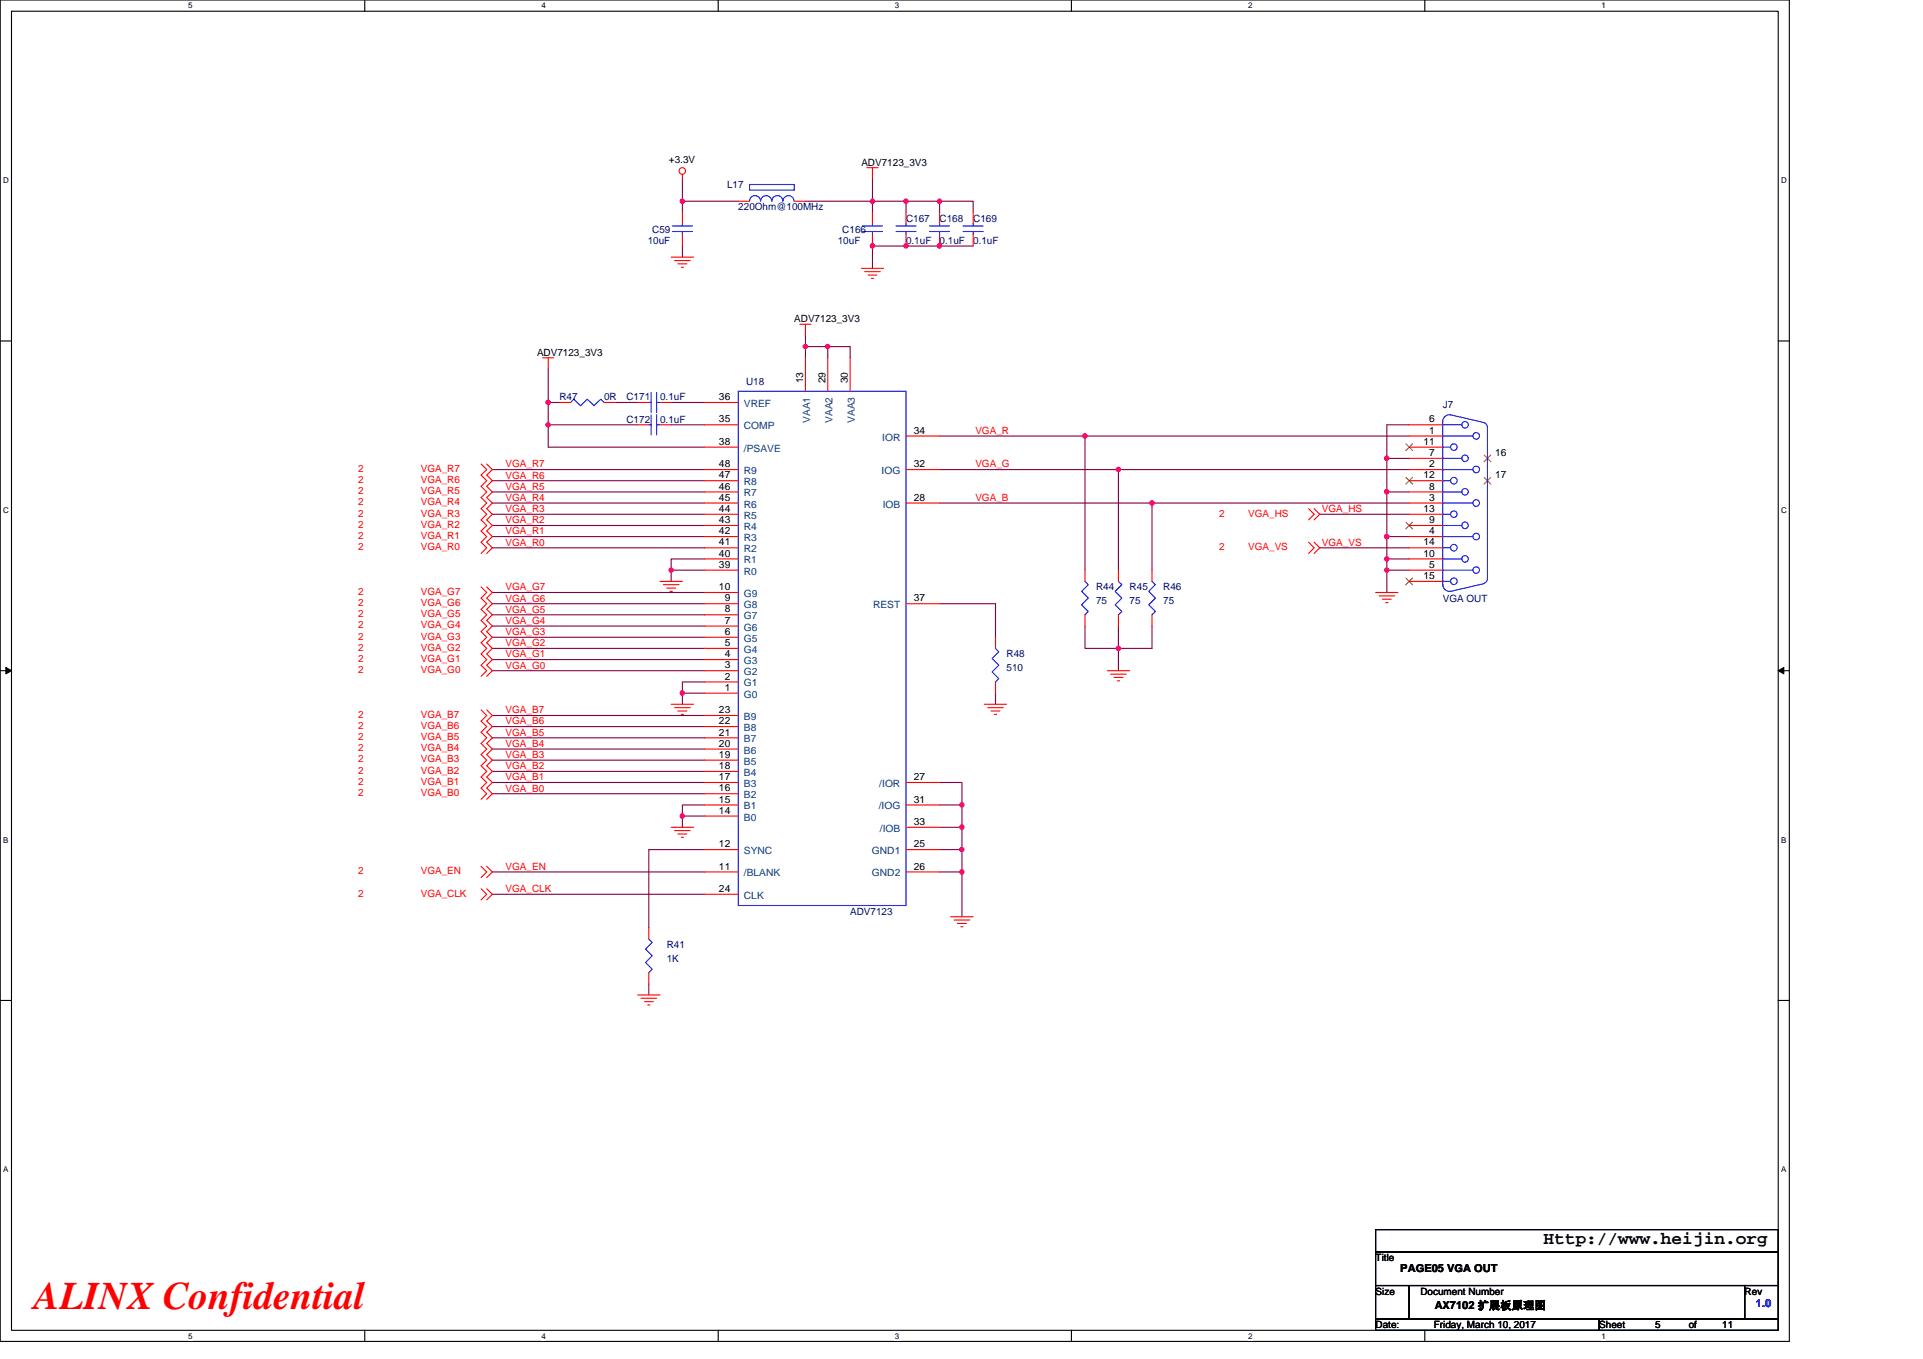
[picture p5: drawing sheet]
<svg xmlns="http://www.w3.org/2000/svg" width="297mm" height="210mm" viewBox="0 0 297 210" stroke-linecap="round" stroke-linejoin="round" font-family="sans-serif">
<path d="M0 0h276.4v207.3h-276.4zM1.8 1.7h272.9v203.8h-272.9z" fill="none" stroke="#000" stroke-width=".17"/>
<g fill="#fff">
<path d="M29.1 .2h.6v1.4h-.6z"/>
<path d="M29.1 205.7h.6v1.4h-.6z"/>
</g>
<path d="M56.3 0v1.7M56.3 205.5v1.8" fill="none" stroke="#000" stroke-width=".17"/>
<g fill="#fff">
<path d="M83.6 .2h.7v1.4h-.7z"/>
<path d="M83.6 205.7h.7v1.4h-.7z"/>
</g>
<path d="M110.9 0v1.7M110.9 205.5v1.8" fill="none" stroke="#000" stroke-width=".17"/>
<g fill="#fff">
<path d="M138.2 .2h.7v1.4h-.7z"/>
<path d="M138.2 205.7h.7v1.4h-.7z"/>
</g>
<path d="M165.5 0v1.7M165.5 205.5v1.8" fill="none" stroke="#000" stroke-width=".17"/>
<g fill="#fff">
<path d="M192.8 .2h.6v1.4h-.6z"/>
<path d="M192.8 205.7h.6v1.4h-.6z"/>
</g>
<path d="M220.1 0v1.7M220.1 205.5v1.8" fill="none" stroke="#000" stroke-width=".17"/>
<g fill="#fff">
<path d="M247.4 .2h.6v1.4h-.6z"/>
<path d="M247.4 205.7h.6v1.4h-.6z"/>
<path d="M.5 27.2h.8v1.4h-.8z"/>
<path d="M275.1 27.2h.9v1.4h-.9z"/>
<path d="M.5 78.1h.8v1.4h-.8z"/>
<path d="M275.1 78.1h.9v1.4h-.9z"/>
</g>
<path d="M0 52.7h1.8M274.7 52.7h1.7" fill="none" stroke="#000" stroke-width=".17"/>
<g fill="#fff">
<path d="M.5 129.1h.8v1.4h-.8z"/>
<path d="M275.1 129.1h.8v1.4h-.8z"/>
</g>
<path d="M0 103.6h1.8M274.7 103.6h1.7" fill="none" stroke="#000" stroke-width=".17"/>
<path d="M.9 103.1l.9 .5-.9 .5zM274.7 103.6l.8-.5v1z" fill="#000" stroke="#000" stroke-width=".15"/>
<g fill="#fff">
<path d="M.5 180h.8v1.4h-.8z"/>
<path d="M275.1 180h.8v1.4h-.8z"/>
</g>
<path d="M0 154.6h1.8M274.7 154.6h1.7M212.5 190h62.2v3.5h-62.2zM212.5 193.5h62.2v5.1h-62.2zM212.5 198.6h5.2v5.2h-5.2zM217.7 198.6h51.8v5.2h-51.8zM269.5 198.6h5.2v5.2h-5.2zM212.5 203.8h34.5v1.7h-34.5zM247 203.8h27.7v1.7h-27.7z" fill="none" stroke="#000" stroke-width=".17"/>
<g fill="none" stroke="#800040" stroke-width=".17">
<path d="M105.4 38v1.7M105.4 27.6v3.5h8.6M105.4 31.1v1.7M124.4 31.1h10.4v1.7M134.8 27.6v3.5h5.2M140 31.1v1.7M140 31.1h5.1v1.7M145.1 31.1h5.2v1.7M150.3 38h-15.5v3.5M84.7 57v5.2h1.7M124.4 53.6h3.5M124.4 51.8v1.8"/>
<path d="M124.4 53.6v1.7M127.9 53.6h3.4v1.7M127.9 53.6v1.7M76 79.5h32.9M76 77.7h32.9M76 76h32.9M76 74.3h32.9M76 72.6h32.9M84.7 65.6v3.5h24.2M84.7 62.2v3.4h13.8M95 62.2h3.5M103.7 62.2h5.2"/>
<path d="M103.7 65.6h5.2M145.1 77.7h32.8v10.4M145.1 67.4h22.5v20.7M145.1 72.6h27.7v15.5M167.6 67.4h50.1M172.8 72.6h44.9M177.9 77.7h39.8M203.9 79.5h13.8M214.2 70.8v5.2M214.2 70.8h3.5M214.2 76h3.5M214.2 76v6.9h3.5"/>
<path d="M217.7 65.6h-3.5v5.2M76 84.6h32.9M76 82.9h32.9M76 81.2h32.9M76 98.5h32.9M76 96.7h32.9M76 95h32.9M76 93.3h32.9M76 91.5h32.9M108.9 86.4h-5.2v1.7M108.9 88.1h-5.2v1.7M145.1 93.3h8.7v5.2"/>
<path d="M167.6 96.7v3.5h5.2v3.4M177.9 96.7v3.5h-5.1v-3.5M203.9 84.6h13.8M214.2 88.1v3.4M214.2 82.9v3.5M214.2 86.4v1.7M214.2 88.1h3.5M214.2 86.4h3.5M76 103.6h32.9M76 101.9h32.9M76 100.2h32.9M76 119.2h32.9"/>
<path d="M76 117.5h32.9M76 115.7h32.9M76 114h32.9M76 112.3h32.9M76 110.6h32.9M105.4 107.1v1.7M105.4 107.1h3.5M108.9 105.4h-3.5v1.7M153.8 107.1v1.7M76 134.7h32.9M76 138.2h32.9M76 122.6h32.9"/>
<path d="M76 120.9h32.9M108.9 131.3h-8.7v12.1M108.9 124.4h-3.5v1.7M108.9 126.1h-3.5v1.7M145.1 120.9h3.5v3.5M145.1 124.4h3.5v3.4M145.1 127.8h3.5M145.1 131.3h3.5v3.4M145.1 134.7h3.5M148.6 127.8v3.5M148.6 134.7v6.9M100.2 152v1.7"/>
</g>
<g fill="#f0f" stroke="#f0f" stroke-width=".17">
<circle cx="148.6" cy="124.4" r=".34"/>
<circle cx="148.6" cy="127.8" r=".34"/>
<circle cx="148.6" cy="131.3" r=".33"/>
<circle cx="148.6" cy="134.7" r=".34"/>
<circle cx="172.8" cy="100.2" r=".34"/>
<circle cx="105.4" cy="31.1" r=".34"/>
<circle cx="134.8" cy="31.1" r=".34"/>
<circle cx="139.9" cy="31.1" r=".34"/>
<circle cx="145.1" cy="31.1" r=".34"/>
<circle cx="145.1" cy="38" r=".34"/>
<circle cx="134.8" cy="38" r=".34"/>
<circle cx="139.9" cy="38" r=".34"/>
<circle cx="127.8" cy="53.5" r=".33"/>
<circle cx="84.7" cy="65.6" r=".34"/>
<circle cx="84.7" cy="62.2" r=".33"/>
<circle cx="124.4" cy="53.5" r=".33"/>
<circle cx="177.9" cy="77.7" r=".34"/>
<circle cx="172.8" cy="72.5" r=".34"/>
<circle cx="167.6" cy="67.3" r=".34"/>
<circle cx="214.2" cy="70.8" r=".33"/>
<circle cx="214.2" cy="82.9" r=".34"/>
<circle cx="214.2" cy="76" r=".34"/>
<circle cx="214.2" cy="88.1" r=".33"/>
<circle cx="214.2" cy="86.4" r=".34"/>
<circle cx="103.7" cy="88.1" r=".33"/>
<circle cx="105.4" cy="107.1" r=".34"/>
<circle cx="105.4" cy="126.1" r=".34"/>
</g>
<g fill="none" stroke="#f00" stroke-width=".17">
<path d="M103.7 39.7h3.4M105.4 26.9v.7M105.4 32.8v1.7M105.4 36.3v1.7M114 31.1h1.8M122.7 31.1h1.7M133.9 25.9h1.7M134.8 25.9v1.7M134.8 32.8v1.7M134.8 36.3v1.7M140 32.8v1.7M140 36.3v1.7"/>
<path d="M145.1 32.8v1.7M145.1 36.3v1.7M150.3 32.8v1.7M150.3 36.3v1.7M83.8 55.3h1.8M84.7 55.3v1.7M104.2 40.3h2.4M104.7 40.8h1.4M105.2 41.3h.4M123.5 50.1h1.8M124.4 50.1v1.7M124.4 55.3v5.2"/>
<path d="M127.9 55.3v5.2M131.3 55.3v5.2M133.1 41.5h3.4M133.6 42h2.4M134.1 42.5h1.4M134.6 43h.3M74.3 71.7l.9 .9-.9 .8 .9 .9-.9 .8 .9 .9-.9 .9 .9 .8-.9 .9 .9 .9-.9 .8 .9 .9-.9 .8 .9 .9-.9 .9 .9 .8-.9 .9M75.2 71.7l.8 .9-.8 .8 .8 .9-.8 .8 .8 .9-.8 .9 .8 .8-.8 .9 .8 .9-.8 .8 .8 .9-.8 .8 .8 .9-.8 .9 .8 .8-.8 .9M86.4 62.2h1.7M93.3 62.2h1.7M98.5 62.2h1.7M98.5 65.6h1.7"/>
<path d="M102 62.2h1.7M102 65.6h1.7M108.9 62.2h5.1M108.9 65.6h5.1M108.9 69.1h5.1M108.9 79.5h5.1M108.9 77.7h5.1M108.9 76h5.1M108.9 74.3h5.1M108.9 72.6h5.1M140 67.4h5.1M140 72.6h5.1"/>
<path d="M140 77.7h5.1M202.1 78.6l.9 .9-.9 .8M203 78.6l.9 .9-.9 .8M217.7 67.4h5.2M217.7 72.6h5.2M217.7 77.7h5.2M217.7 65.6h5.2M217.7 70.8h5.2M217.7 76h5.2M217.7 69.1h5.2M217.7 74.3h5.2M217.7 79.5h5.2"/>
<path d="M229.8 70.8h.1M229.8 74.3h.1M74.3 90.7l.9 .8-.9 .9 .9 .9-.9 .8 .9 .9-.9 .9 .9 .8-.9 .9 .9 .9-.9 .8 .9 .9-.9 .8 .9 .9-.9 .9 .9 .8-.9 .9M75.2 90.7l.8 .8-.8 .9 .8 .9-.8 .8 .8 .9-.8 .9 .8 .8-.8 .9 .8 .9-.8 .8 .8 .9-.8 .8 .8 .9-.8 .9 .8 .8-.8 .9M102 89.8h3.4M102.5 90.3h2.4M103 90.9h1.4M103.5 91.4h.4M108.9 88.1h5.1M108.9 86.4h5.1M108.9 84.6h5.1M108.9 82.9h5.1"/>
<path d="M108.9 81.2h5.1M108.9 98.5h5.1M108.9 96.7h5.1M108.9 95h5.1M108.9 93.3h5.1M108.9 91.5h5.1M140 93.3h5.1M153.8 98.5v1.7M167.6 88.1v1.7M167.6 95v1.7M172.8 88.1v1.7M172.8 95v1.7"/>
<path d="M177.9 88.1v1.7M177.9 95v1.7M202.1 83.8l.9 .8-.9 .9M203 83.8l.9 .8-.9 .9M212.5 91.5h3.4M213 92.1h2.4M213.5 92.6h1.4M214.1 93.1h.3M217.7 82.9h5.2M217.7 88.1h5.2M217.7 81.2h5.2M217.7 86.4h5.2"/>
<path d="M217.7 84.6h5.2M217.7 89.8h5.2M74.3 109.7l.9 .9-.9 .8 .9 .9-.9 .8 .9 .9-.9 .9 .9 .8-.9 .9 .9 .9-.9 .8 .9 .9-.9 .9 .9 .8-.9 .9 .9 .8-.9 .9M75.2 109.7l.8 .9-.8 .8 .8 .9-.8 .8 .8 .9-.8 .9 .8 .8-.8 .9 .8 .9-.8 .8 .8 .9-.8 .9 .8 .8-.8 .9 .8 .8-.8 .9M103.7 108.8h3.4M104.2 109.3h2.4M104.7 109.9h1.4M105.2 110.4h.4M108.9 107.1h5.1M108.9 105.4h5.1M108.9 103.6h5.1M108.9 101.9h5.1"/>
<path d="M108.9 100.2h5.1M108.9 119.2h5.1M108.9 117.5h5.1M108.9 115.7h5.1M108.9 114h5.1M108.9 112.3h5.1M108.9 110.6h5.1M152 108.8h3.5M152.6 109.3h2.4M153.1 109.9h1.3M153.6 110.4h.3M153.8 105.4v1.7"/>
<path d="M171 103.6h3.5M171.6 104.2h2.4M172.1 104.7h1.4M172.6 105.2h.3M74.3 133.9l.9 .8-.9 .9M74.3 137.3l.9 .9-.9 .8M75.2 133.9l.8 .8-.8 .9M75.2 137.3l.8 .9-.8 .8M103.7 127.8h3.4M104.2 128.3h2.4M104.7 128.9h1.4M105.2 129.4h.4"/>
<path d="M108.9 126.1h5.1M108.9 124.4h5.1M108.9 122.6h5.1M108.9 120.9h5.1M108.9 131.3h5.1M108.9 134.7h5.1M108.9 138.2h5.1M140 120.9h5.1M140 124.4h5.1M140 127.8h5.1M140 131.3h5.1M140 134.7h5.1"/>
<path d="M98.5 153.7h3.5M99 154.2h2.4M99.5 154.8h1.4M100.1 155.3h.3M100.2 143.4v1.7M100.2 150.3v1.7M146.9 141.6h3.4M147.4 142.2h2.4M147.9 142.7h1.4M148.4 143.2h.4"/>
<circle cx="105.4" cy="26.4" r=".51"/>
</g>
<g fill="none" stroke="#00f" stroke-width=".17">
<path d="M103.9 35.8h3.1M103.9 34.9h3.1M105.4 34.5v.4M105.4 35.8v.5M115.8 31.1a.85 .85 0 0 1 .8-.9 .85 .85 0 0 1 .9 .9M115.8 28.5h6.9v.9h-6.9zM117.5 31.1a.86 .86 0 0 1 .9-.9 .86 .86 0 0 1 .8 .9 .86 .86 0 0 1 .9-.9 .86 .86 0 0 1 .8 .9M120.9 31.1a.86 .86 0 0 1 .9-.9 .86 .86 0 0 1 .9 .9M133.2 35.8h3.1M133.2 34.9h3.1M134.8 34.5v.4M134.8 35.8v.5"/>
<path d="M138.4 35.8h3.1M138.4 34.9h3.1M140 34.5v.4M140 35.8v.5M143.6 35.8h3.1M143.6 34.9h3.1M145.1 34.5v.4M145.1 35.8v.5M148.8 35.8h3.1M148.8 34.9h3.1M150.3 34.5v.4M150.3 35.8v.5"/>
<path d="M88.1 62.2l.5-.5 1.1 1 1-1 1.1 1 1-1 .5 .5M100.2 62.2h.4M100.2 65.6h.4M100.6 60.6v3.1M100.6 64.1v3.1M101.4 60.6v3.1M101.4 62.2h.6M101.4 64.1v3.1M101.4 65.6h.6M114 60.5h26v79.4h-26zM222.9 65.1a1.04 1.04 0 0 1 1.2-1l5.2 1.2M222.9 77.7h4.6"/>
<path d="M222.9 72.6h4.6M222.9 67.4h4.6M222.9 79.5h1.2M222.9 74.3h1.2M222.9 69.1h1.2M222.9 65.1v25.4M222.9 76h2.9M222.9 70.8h2.9M222.9 65.6h2.9M229.2 65.3l.3 .1 .2 .6M229.8 66v23.5M167.6 89.8l.5 .5-1 1.1 1 1-1 1.1 1 1-.5 .5"/>
<path d="M172.8 89.8l.5 .5-1 1.1 1 1-1 1.1 1 1-.5 .5M177.9 89.8l.6 .5-1.1 1.1 1.1 1-1.1 1.1 1.1 1-.6 .5M222.9 82.9h4.6M222.9 88.1h4.6M222.9 86.4h2.9M222.9 84.6h1.2M222.9 89.8h1.2M222.9 90.3a1.01 1.01 0 0 0 1.1 1M222.9 81.2h2.9M229.3 90.2l-5.2 1.2M229.7 89.5a.66 .66 0 0 1-.5 .6M153.8 100.2l.5 .5-1.1 1 1.1 1.1-1.1 1 1.1 1.1-.5 .5"/>
<path d="M100.2 145.1l.6 .5-1.1 1 1.1 1.1-1.1 1 1.1 1.1-.6 .5"/>
<circle cx="224.6" cy="74.3" r=".51"/>
<circle cx="224.6" cy="69.1" r=".51"/>
<circle cx="224.6" cy="79.4" r=".51"/>
<circle cx="226.3" cy="76" r=".51"/>
<circle cx="226.3" cy="65.6" r=".51"/>
<circle cx="226.3" cy="70.8" r=".5"/>
<circle cx="228" cy="77.7" r=".51"/>
<circle cx="228" cy="72.5" r=".51"/>
<circle cx="228" cy="67.3" r=".51"/>
<circle cx="224.6" cy="89.8" r=".51"/>
<circle cx="224.6" cy="84.6" r=".51"/>
<circle cx="226.3" cy="86.4" r=".51"/>
<circle cx="226.3" cy="81.2" r=".51"/>
<circle cx="228" cy="82.9" r=".51"/>
<circle cx="228" cy="88.1" r=".51"/>
</g>
<path d="M217.2 68.6l1 1M217.2 73.8l1 1M218.2 68.6l-1.1 1M218.2 73.8l-1.1 1M229.3 70.3l1 1.1M229.3 73.8l1 1M230.3 70.3l-1.1 1.1M230.3 73.8l-1.1 1M217.2 80.7l1 1M217.2 89.3l1 1.1M218.2 80.7l-1.1 1M218.2 89.3l-1.1 1.1" fill="none" stroke="#804000" stroke-width=".15"/>
<text font-size="6" fill="#f00" x="5.2" y="202.3">ALINX Confidential</text>
<text font-size="2.8" x="238.4" y="192.3">Http://www.heijin.org</text>
<g font-size="1.7">
<text x="216.3" y="196.6">PAGE05 VGA OUT</text>
<text x="221.7" y="202.3">AX7102 扩展板原理图</text>
</g>
<text font-size="1.7" fill="#00f" x="271.2" y="202">1.0</text>
<g font-size="1.5">
<text x="103.3" y="25.2">+3.3V</text>
<text x="133.1" y="25.6">ADV7123_3V3</text>
<text x="122.7" y="49.8">ADV7123_3V3</text>
<text x="82.9" y="54.9">ADV7123_3V3</text>
<text x="124.1" y="59.2" transform="rotate(-90 124.1 59.2)">13</text>
<text x="127.5" y="59.2" transform="rotate(-90 127.5 59.2)">29</text>
<text x="131" y="59.2" transform="rotate(-90 131 59.2)">30</text>
<text x="111.1" y="61.8">36</text>
<text x="111.1" y="65.3">35</text>
<text x="220.8" y="65.3">6</text>
<text x="111.1" y="68.7">38</text>
<text x="141.2" y="67">34</text>
<text x="219.9" y="68.7">11</text>
<text x="220.8" y="67">1</text>
<text x="220.8" y="70.5">7</text>
<text x="231" y="70.5">16</text>
<text x="111.1" y="77.4">45</text>
<text x="111.1" y="75.6">46</text>
<text x="111.1" y="73.9">47</text>
<text x="111.1" y="72.2">48</text>
<text x="141.2" y="72.2">32</text>
<text x="141.2" y="77.4">28</text>
<text x="219.9" y="73.9">12</text>
<text x="220.8" y="72.2">2</text>
<text x="220.8" y="77.4">3</text>
<text x="220.8" y="75.6">8</text>
<text x="231" y="73.9">17</text>
<text x="111.1" y="82.6">42</text>
<text x="111.1" y="80.8">43</text>
<text x="111.1" y="79.1">44</text>
<text x="219.9" y="79.1">13</text>
<text x="220.8" y="82.5">4</text>
<text x="220.8" y="80.8">9</text>
<text x="111.1" y="87.7">39</text>
<text x="111.1" y="86">40</text>
<text x="111.1" y="84.3">41</text>
<text x="219.9" y="86">10</text>
<text x="219.9" y="84.3">14</text>
<text x="219.9" y="89.5">15</text>
<text x="220.8" y="87.7">5</text>
<text x="111.1" y="91.2">10</text>
<text x="111.9" y="94.6">8</text>
<text x="111.9" y="92.9">9</text>
<text x="141.2" y="92.9">37</text>
<text x="111.9" y="101.6">4</text>
<text x="111.9" y="99.8">5</text>
<text x="111.9" y="98.1">6</text>
<text x="111.9" y="96.4">7</text>
<text x="111.9" y="106.7">1</text>
<text x="111.9" y="105">2</text>
<text x="111.9" y="103.3">3</text>
<text x="111.1" y="113.6">21</text>
<text x="111.1" y="111.9">22</text>
<text x="111.1" y="110.2">23</text>
<text x="111.1" y="118.8">18</text>
<text x="111.1" y="117.1">19</text>
<text x="111.1" y="115.4">20</text>
<text x="111.1" y="125.7">14</text>
<text x="111.1" y="124">15</text>
<text x="111.1" y="122.3">16</text>
<text x="111.1" y="120.5">17</text>
<text x="141.2" y="124">31</text>
<text x="141.2" y="120.5">27</text>
<text x="111.1" y="130.9">12</text>
<text x="141.2" y="130.9">25</text>
<text x="141.2" y="127.5">33</text>
<text x="111.1" y="134.4">11</text>
<text x="111.1" y="137.8">24</text>
<text x="141.2" y="134.4">26</text>
<text x="212.5" y="194.9">Title</text>
<text x="212.5" y="200">Size</text>
<text x="219.4" y="200">Document Number</text>
<text x="269.5" y="200">Rev</text>
<text x="212.5" y="205.2">Date:</text>
<text x="221.5" y="205.2">Friday, March 10, 2017</text>
<text x="247" y="205.2">Sheet</text>
<text x="255.7" y="205.2">5</text>
<text x="260.9" y="205.2">of</text>
<text x="266" y="205.2">11</text>
</g>
<g font-size="1.5" fill="#000080">
<text x="112.3" y="29">L17</text>
<text x="100.7" y="35.9">C59</text>
<text x="114" y="32.5">220Ohm@100MHz</text>
<text x="130.1" y="35.9">C166</text>
<text x="140" y="34.2">C167</text>
<text x="145.1" y="34.2">C168</text>
<text x="150.3" y="34.2">C169</text>
<text x="100.1" y="37.7">10uF</text>
<text x="129.4" y="37.7">10uF</text>
<text x="140" y="37.7">0.1uF</text>
<text x="145.1" y="37.7">0.1uF</text>
<text x="150.3" y="37.7">0.1uF</text>
<text x="115.2" y="59.4">U18</text>
<text x="86.4" y="61.8">R47</text>
<text x="93.3" y="61.8">0R</text>
<text x="96.8" y="61.8">C171</text>
<text x="96.8" y="65.3">C172</text>
<text x="102" y="61.8">0.1uF</text>
<text x="102" y="65.3">0.1uF</text>
<text x="222.9" y="63.1">J7</text>
<text x="169.3" y="91.2">R44</text>
<text x="169.3" y="93.3">75</text>
<text x="174.5" y="91.2">R45</text>
<text x="174.5" y="93.3">75</text>
<text x="179.7" y="91.2">R46</text>
<text x="179.7" y="93.3">75</text>
<text x="222.9" y="92.9">VGA OUT</text>
<text x="155.5" y="101.6">R48</text>
<text x="155.5" y="103.7">510</text>
<text x="131.3" y="141.3">ADV7123</text>
<text x="103" y="146.5">R41</text>
<text x="103" y="148.6">1K</text>
</g>
<g font-size="1.5" fill="#004080">
<text x="114.9" y="62.9">VREF</text>
<text x="125.1" y="65.4" transform="rotate(-90 125.1 65.4)">VAA1</text>
<text x="128.6" y="65.4" transform="rotate(-90 128.6 65.4)">VAA2</text>
<text x="132" y="65.4" transform="rotate(-90 132 65.4)">VAA3</text>
<text x="114.9" y="66.3">COMP</text>
<text x="114.9" y="69.8">/PSAVE</text>
<text x="136.3" y="68.1">IOR</text>
<text x="114.9" y="76.7">R7</text>
<text x="114.9" y="75">R8</text>
<text x="114.9" y="73.3">R9</text>
<text x="136.2" y="73.3">IOG</text>
<text x="114.9" y="83.6">R3</text>
<text x="114.9" y="81.9">R4</text>
<text x="114.9" y="80.2">R5</text>
<text x="114.9" y="78.4">R6</text>
<text x="136.4" y="78.4">IOB</text>
<text x="114.9" y="88.8">R0</text>
<text x="114.9" y="87.1">R1</text>
<text x="114.9" y="85.3">R2</text>
<text x="114.9" y="95.7">G7</text>
<text x="114.9" y="94">G8</text>
<text x="114.9" y="92.2">G9</text>
<text x="134.8" y="94">REST</text>
<text x="114.9" y="100.9">G4</text>
<text x="114.9" y="99.2">G5</text>
<text x="114.9" y="97.4">G6</text>
<text x="114.9" y="107.8">G0</text>
<text x="114.9" y="106.1">G1</text>
<text x="114.9" y="104.3">G2</text>
<text x="114.9" y="102.6">G3</text>
<text x="114.9" y="113">B8</text>
<text x="114.9" y="111.3">B9</text>
<text x="114.9" y="119.9">B4</text>
<text x="114.9" y="118.2">B5</text>
<text x="114.9" y="116.4">B6</text>
<text x="114.9" y="114.7">B7</text>
<text x="114.9" y="125.1">B1</text>
<text x="114.9" y="123.3">B2</text>
<text x="114.9" y="121.6">B3</text>
<text x="135.7" y="125.1">/IOG</text>
<text x="135.8" y="121.6">/IOR</text>
<text x="114.9" y="126.8">B0</text>
<text x="114.9" y="132">SYNC</text>
<text x="134.7" y="132">GND1</text>
<text x="135.9" y="128.5">/IOB</text>
<text x="114.9" y="135.4">/BLANK</text>
<text x="134.7" y="135.4">GND2</text>
<text x="114.9" y="138.9">CLK</text>
</g>
<g font-size="1.5" fill="#f00">
<text x="150.7" y="67">VGA_R</text>
<text x="55.3" y="72.9">2</text>
<text x="55.3" y="74.6">2</text>
<text x="55.3" y="76.4">2</text>
<text x="65" y="72.9">VGA_R7</text>
<text x="65" y="74.6">VGA_R6</text>
<text x="65" y="76.4">VGA_R5</text>
<text x="78.1" y="77.4">VGA_R4</text>
<text x="78.1" y="75.7">VGA_R5</text>
<text x="78.1" y="73.9">VGA_R6</text>
<text x="78.1" y="72.2">VGA_R7</text>
<text x="150.7" y="72.2">VGA_G</text>
<text x="150.7" y="77.4">VGA_B</text>
<text x="55.3" y="78.1">2</text>
<text x="55.3" y="79.8">2</text>
<text x="55.3" y="81.6">2</text>
<text x="55.3" y="83.3">2</text>
<text x="65" y="78.1">VGA_R4</text>
<text x="65" y="79.8">VGA_R3</text>
<text x="65" y="81.6">VGA_R2</text>
<text x="65" y="83.3">VGA_R1</text>
<text x="78.1" y="82.6">VGA_R1</text>
<text x="78.1" y="80.9">VGA_R2</text>
<text x="78.1" y="79.1">VGA_R3</text>
<text x="188.3" y="79.8">2</text>
<text x="192.8" y="79.8">VGA_HS</text>
<text x="204.2" y="79.1">VGA_HS</text>
<text x="55.3" y="85">2</text>
<text x="65" y="85">VGA_R0</text>
<text x="78.1" y="84.3">VGA_R0</text>
<text x="188.3" y="85">2</text>
<text x="192.8" y="85">VGA_VS</text>
<text x="204.2" y="84.3">VGA_VS</text>
<text x="55.3" y="91.9">2</text>
<text x="55.3" y="93.6">2</text>
<text x="55.3" y="95.4">2</text>
<text x="65" y="91.9">VGA_G7</text>
<text x="65" y="93.6">VGA_G6</text>
<text x="65" y="95.4">VGA_G5</text>
<text x="78.1" y="94.7">VGA_G5</text>
<text x="78.1" y="92.9">VGA_G6</text>
<text x="78.1" y="91.2">VGA_G7</text>
<text x="55.3" y="97.1">2</text>
<text x="55.3" y="98.8">2</text>
<text x="55.3" y="100.5">2</text>
<text x="65" y="97.1">VGA_G4</text>
<text x="65" y="98.8">VGA_G3</text>
<text x="65" y="100.5">VGA_G2</text>
<text x="78.1" y="101.6">VGA_G1</text>
<text x="78.1" y="99.8">VGA_G2</text>
<text x="78.1" y="98.1">VGA_G3</text>
<text x="78.1" y="96.4">VGA_G4</text>
<text x="55.3" y="102.3">2</text>
<text x="55.3" y="104">2</text>
<text x="65" y="102.3">VGA_G1</text>
<text x="65" y="104">VGA_G0</text>
<text x="78.1" y="103.3">VGA_G0</text>
<text x="55.3" y="110.9">2</text>
<text x="55.3" y="112.6">2</text>
<text x="65" y="110.9">VGA_B7</text>
<text x="65" y="112.6">VGA_B6</text>
<text x="78.1" y="113.7">VGA_B5</text>
<text x="78.1" y="111.9">VGA_B6</text>
<text x="78.1" y="110.2">VGA_B7</text>
<text x="55.3" y="114.4">2</text>
<text x="55.3" y="116.1">2</text>
<text x="55.3" y="117.8">2</text>
<text x="55.3" y="119.5">2</text>
<text x="65" y="114.4">VGA_B5</text>
<text x="65" y="116.1">VGA_B4</text>
<text x="65" y="117.8">VGA_B3</text>
<text x="65" y="119.5">VGA_B2</text>
<text x="78.1" y="118.9">VGA_B2</text>
<text x="78.1" y="117.1">VGA_B3</text>
<text x="78.1" y="115.4">VGA_B4</text>
<text x="55.3" y="121.3">2</text>
<text x="55.3" y="123">2</text>
<text x="65" y="121.3">VGA_B1</text>
<text x="65" y="123">VGA_B0</text>
<text x="78.1" y="122.3">VGA_B0</text>
<text x="78.1" y="120.6">VGA_B1</text>
<text x="55.3" y="135.1">2</text>
<text x="65" y="135.1">VGA_EN</text>
<text x="78.1" y="134.4">VGA_EN</text>
<text x="78.1" y="137.8">VGA_CLK</text>
<text x="55.3" y="138.5">2</text>
<text x="65" y="138.5">VGA_CLK</text>
</g>
<g font-size="1.2">
<text x="29.1" y="1.3">5</text>
<text x="83.6" y="1.3">4</text>
<text x="138.2" y="1.3">3</text>
<text x="192.8" y="1.3">2</text>
<text x="247.4" y="1.3">1</text>
<text x=".5" y="28.3">D</text>
<text x="275.1" y="28.3">D</text>
<text x=".5" y="79.2">C</text>
<text x="275.1" y="79.2">C</text>
<text x=".5" y="130.2">B</text>
<text x="275.1" y="130.2">B</text>
<text x=".5" y="181.1">A</text>
<text x="275.1" y="181.1">A</text>
<text x="29.1" y="206.8">5</text>
<text x="83.6" y="206.8">4</text>
<text x="138.2" y="206.8">3</text>
<text x="192.8" y="206.8">2</text>
<text x="247.4" y="206.8">1</text>
</g>
</svg>
